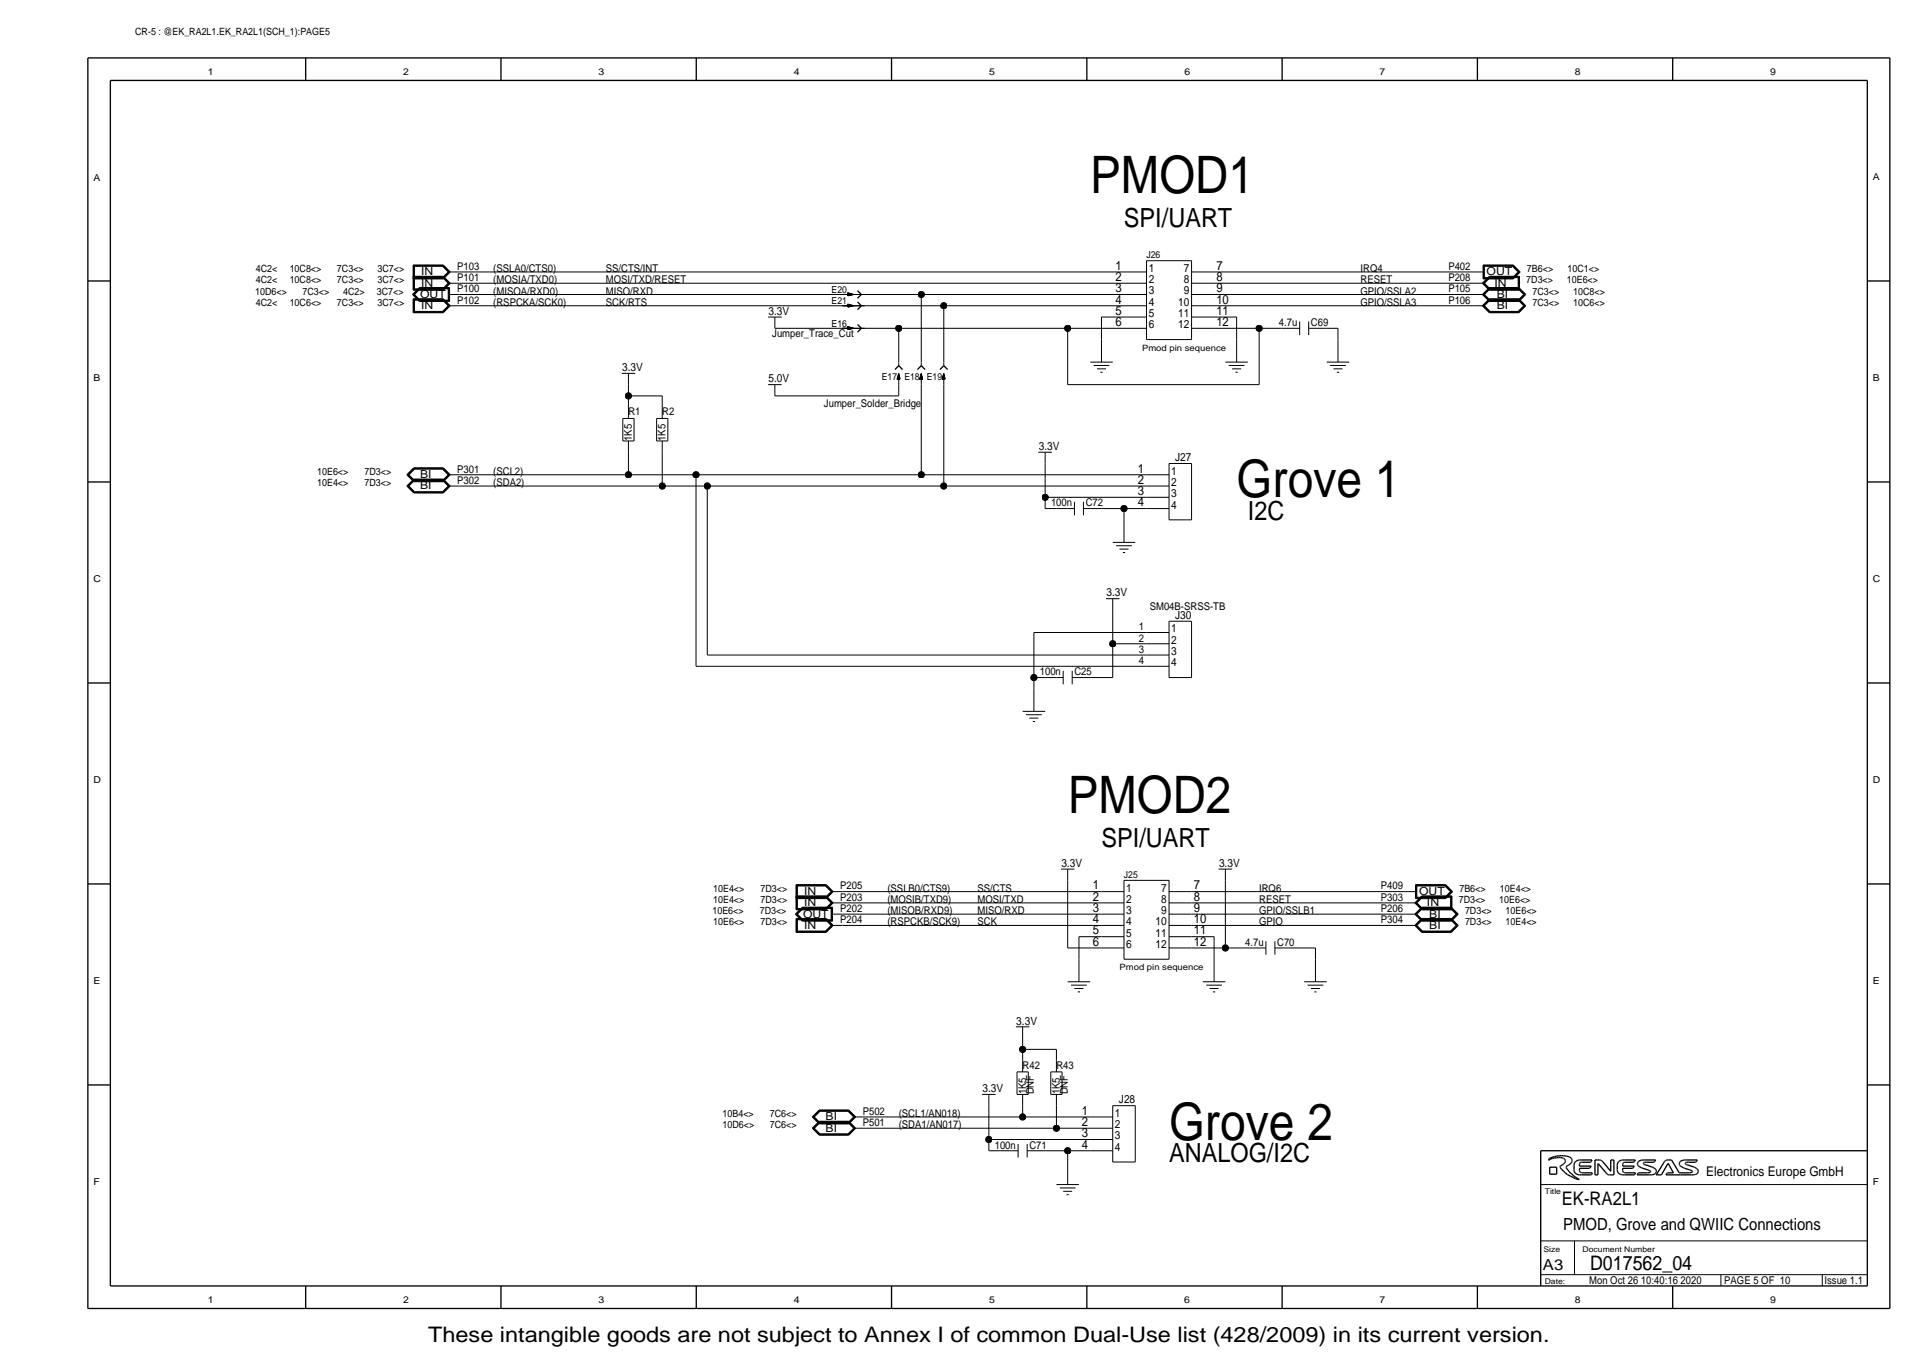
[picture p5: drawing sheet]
<svg xmlns="http://www.w3.org/2000/svg" width="433mm" height="309mm" viewBox="0 0 433 309" stroke-linecap="round" stroke-linejoin="round" font-family="sans-serif">
<g fill="none" stroke="#000" stroke-width=".23">
<path d="M93.2 59.7h6.8zM93.2 59.7v3.2zM93.3 59.8h6.6zM93.3 59.8v3zM93.4 59.9v2.8zM93.4 59.9h6.5zM99.9 59.9l1.3 1.4zM99.9 59.8l1.5 1.5zM100 59.7l1.5 1.6zM258.6 58.8h10.1zM258.6 58.8v17.8zM268.7 58.8v17.8z"/>
<path d="M334.5 59.7v3.2zM334.5 59.7h6.8zM334.6 59.8v3zM334.6 59.8h6.6zM334.7 59.9v2.8zM334.7 59.9h6.5zM341.2 59.9l1.3 1.4zM341.2 59.8l1.5 1.5zM341.3 59.7l1.5 1.6zM93 66.4l1.6 1.6zM93 66.4l1.6-1.6zM93.2 62.3h6.8z"/>
<path d="M93.2 67.4h6.8zM93.2 66.4l1.4 1.5zM93.2 62.3v3.1zM93.2 65.4h6.8zM93.2 62.9h6.8zM93.2 66.4l1.4-1.5zM93.2 67.4v3.1zM93.2 70.5h6.8zM93.3 62.4h6.6zM93.3 67.5h6.6zM93.3 62.4v2.9zM93.3 65.3h6.6z"/>
<path d="M93.3 62.8h6.6zM93.3 67.5v2.9zM93.3 70.4h6.6zM93.3 66.4l1.4 1.4zM93.3 66.4l1.4-1.4zM93.4 62.5v2.7zM93.4 65.2h6.5zM93.4 62.7h6.5zM93.4 67.6v2.7zM93.4 70.3h6.5zM93.4 62.5h6.5zM93.4 67.6h6.5z"/>
<path d="M93.5 62.6v2.5zM93.5 65.1h6.3zM93.5 60v2.6zM93.5 62.6h6.3zM93.5 66.4l1.2-1.3zM93.5 67.7v2.5zM93.5 70.2h6.3zM93.5 60h6.3zM93.5 67.7h6.3zM93.5 66.4l1.2 1.3zM94.6 64.8h6.8zM94.6 68h6.8z"/>
<path d="M94.6 67.9h6.7zM94.6 64.9h6.7zM94.7 65h6.5zM94.7 67.8h6.5zM94.7 65.1h6.4zM94.7 67.7h6.4zM99.8 65.1l1.3-1.2zM99.8 62.6l1.3-1.3zM99.8 70.2l1.3-1.3zM99.8 62.6l1.3 1.3zM99.8 60l1.3 1.3zM99.8 67.7l1.3 1.2z"/>
<path d="M99.9 65.2l1.3-1.3zM99.9 62.7l1.3-1.4zM99.9 70.3l1.3-1.4zM99.9 62.5l1.3 1.4zM99.9 67.6l1.3 1.3zM99.9 65.3l1.5-1.4zM99.9 62.8l1.5-1.5zM99.9 70.4l1.5-1.5zM99.9 62.4l1.5 1.5zM99.9 67.5l1.5 1.4zM100 62.3l1.5 1.6zM100 67.4l1.5 1.5z"/>
<path d="M100 65.4l1.5-1.5zM100 62.9l1.5-1.6zM100 70.5l1.5-1.6zM101.1 65.1v2.6zM101.1 63.9h2.5zM101.1 61.3h2.5zM101.1 66.4h2.5zM101.1 68.9h2.5zM101.2 65v2.8zM101.3 64.9v3zM101.4 64.8v3.2zM103.6 68.9h86.4z"/>
<path d="M103.6 61.3h149.9zM103.6 63.9h149.9zM103.6 66.4h86.4zM173.2 71.5h3.1zM174.8 74h15.2zM174.8 71.5v2.5zM189.9 66.4h5.1zM189.9 74h5.1zM189.9 68.9h5.1zM190 66.4h5.1zM190 74h5.1zM190 68.9h5.1z"/>
<path d="M190 66.4h2.5zM190 74h2.5zM190 68.9h2.5zM191.2 66v.7zM191.2 73.6v.7zM191.2 68.5v.7zM191.2 66l1.3 .4zM191.2 73.6l1.3 .4zM191.2 68.5l1.3 .4zM191.2 66l.1 .6zM191.2 66v.6zM191.2 73.7l.1 .6z"/>
<path d="M191.2 68.6l.1 .6zM191.2 66.7l1.3-.3zM191.2 74.3l1.3-.3zM191.2 69.2l1.3-.3zM191.3 66.2l.8 .1zM191.3 73.8l.8 .2zM191.3 68.7l.8 .2zM191.3 66l-.1 .6zM191.3 66v.6zM191.3 73.6l-.1 .6zM191.3 73.7v.5zM191.3 73.7v.6z"/>
<path d="M191.3 68.5l-.1 .6zM191.3 68.6v.5zM191.3 68.6v.6zM191.3 66.6l1-.2zM191.3 66.1l1 .2zM191.3 74.2l1-.2zM191.3 73.7l1 .3zM191.3 69.1l1-.2zM191.3 68.6l1 .3zM191.3 66.4h.8zM191.3 74.1l.8-.1zM191.3 69l.8-.1z"/>
<path d="M191.3 66.6l.6-.2zM191.3 74.3l.6-.2zM191.3 69.2l.6-.2zM191.3 66.3h.5zM191.3 73.9l.5 .1zM191.3 68.8l.5 .1zM191.3 66.6l.7-.1zM191.3 74.3l.7-.2zM191.3 69.2l.7-.2zM191.3 66.6l.3-.2zM191.3 74.2l.3-.1zM191.3 69.1l.3-.1z"/>
<path d="M191.3 66.5l.8-.1zM191.3 74.1h.8zM191.3 69h.8zM191.3 66.1h.3zM191.3 73.7l.3 .1zM191.3 68.6l.3 .1zM191.3 66.1l.9 .2zM191.3 73.8l.9 .2zM191.3 68.7l.9 .2zM191.3 66.4h.7zM191.3 74.1h.7zM191.3 69h.7z"/>
<path d="M191.3 66.3h.4zM191.3 74h.4zM191.3 68.9h.4zM191.3 66.4l1-.1zM191.3 74h1zM191.3 68.9h1zM191.3 66.5h.2zM191.3 66.4h.2zM191.3 74.1h.2zM191.3 69h.2zM191.3 66.2l.7 .1zM191.3 73.9l.7 .1z"/>
<path d="M191.3 68.8l.7 .1zM191.3 66.3l.3 .1zM191.3 66.5h.3zM191.3 74l.3 .1zM191.3 68.9l.3 .1zM191.4 66.2h.1M191.4 73.8h.1M191.4 68.7h.1M191.4 66.4h.1M191.4 74.1h.1M191.4 69h.1M191.4 66.4v.1z"/>
<path d="M191.4 74v.2zM191.4 68.9v.2zM191.7 66.3h.6zM191.7 74h.6zM191.7 68.9h.6zM192 66.5l.3-.1zM192 74.1l.3-.1zM192 69l.3-.1zM195.1 68.9h17.8zM195.1 74h7.6zM195.1 66.4h12.7zM202.7 74h38.1z"/>
<path d="M202.7 74v7.6zM207.8 66.4h45.7zM207.8 66.4v15.2zM212.9 68.9v12.7zM212.9 68.9h40.6zM240.8 74h12.7zM240.8 74v12.7zM248.4 71.5v5.1zM248.4 76.6v5zM248.4 71.5h5.1zM253.5 74h5.1zM253.5 71.5h5.1z"/>
<path d="M253.5 68.9h5.1zM253.5 66.4h5.1zM253.5 63.9h5.1zM253.5 61.3h5.1zM258.6 76.6h10.1zM268.7 74h5.1zM268.7 71.5h5.1zM268.7 68.9h5.1zM268.7 66.4h5.1zM268.7 63.9h5.1zM268.7 61.3h5.1zM273.8 71.5h5.1z"/>
<path d="M273.8 68.9h58.4zM273.8 66.4h58.4zM273.8 63.9h58.4zM273.8 61.3h58.4zM273.8 74h10.2zM278.9 71.5v5.1zM278.9 76.6v5zM284 74h5.1zM284 74v12.7zM289.1 74h2.5zM291.6 74h1.5zM293.1 72.5v3z"/>
<path d="M295.1 74h1.6zM295.1 72.5v3zM296.7 74h2.5zM299.2 74h2.6zM301.8 74v2.6zM301.8 76.6v5zM332.2 63.9h2.6zM332.2 61.3h2.6zM332.2 68.9h2.6zM332.2 66.4h2.6zM334.3 63.9l1.6 1.5zM334.3 68.9l1.6 1.6z"/>
<path d="M334.3 66.4l1.6 1.6zM334.3 63.9l1.6-1.6zM334.3 68.9l1.6-1.5zM334.3 66.4l1.6-1.6zM334.5 63.9l1.4 1.4zM334.5 68.9l1.4 1.5zM334.5 66.4l1.4 1.5zM334.5 63.9l1.4-1.5zM334.5 62.9h6.8zM334.5 68.9l1.4-1.4zM334.5 66.4l1.4-1.5zM334.6 62.8h6.6z"/>
<path d="M334.6 63.9l1.4-1.4zM334.6 68.9l1.4-1.3zM334.6 66.4l1.4-1.4zM334.6 63.9l1.4 1.3zM334.6 68.9l1.4 1.4zM334.6 66.4l1.4 1.4zM334.7 62.7h6.5zM334.8 63.9l1.2 1.2zM334.8 68.9l1.2 1.3zM334.8 66.4l1.2 1.3zM334.8 60h6.3zM334.8 60v2.6z"/>
<path d="M334.8 62.6h6.3zM334.8 68.9l1.2-1.2zM335.9 62.3h6.8zM335.9 70.5h6.6zM335.9 68h6.6zM335.9 67.4h6.6zM335.9 64.8h6.6zM335.9 65.4h6.8zM335.9 62.4h6.7zM335.9 70.4h6.6zM335.9 67.9h6.6zM335.9 65.3h6.7z"/>
<path d="M335.9 67.5h6.6zM335.9 64.9h6.6zM336 67.6h6.4zM336 65h6.4zM336 62.5h6.5zM336 70.3h6.4zM336 67.8h6.4zM336 65.2h6.5zM336 65.1h6.4zM336 67.7h6.4zM336 62.6h6.4zM336 70.2h6.4z"/>
<path d="M336 62.6l-1.2 1.3zM336 65.1l-1.2 1.3zM341.1 60l1.3 1.3zM341.1 62.6l1.3-1.3zM341.2 62.7l1.3-1.4zM341.2 62.8l1.5-1.5zM341.3 62.9l1.5-1.6zM342.4 67.7l1.3 1.2zM342.4 65.1l1.3 1.3zM342.4 62.6v2.5zM342.4 67.7l1.3-1.3zM342.4 70.3l1.4-1.4z"/>
<path d="M342.4 67.8l1.4-1.4zM342.4 67.6l1.4 1.3zM342.4 65l1.4 1.4zM342.5 67.5l1.5 1.4zM342.5 64.9l1.5 1.5zM342.5 62.5v2.7zM342.5 70.4l1.5-1.5zM342.5 67.9l1.5-1.5zM342.5 67.4l1.6 1.5zM342.5 64.8l1.6 1.6zM342.5 70.5l1.6-1.6zM342.5 68l1.6-1.6z"/>
<path d="M342.6 62.4v2.9zM342.7 62.3v3.1zM343.7 68.9l-1.3 1.3zM140.2 84.2h3.1zM140.5 99.4h2.5zM140.5 94.3v5.1zM140.5 94.3h2.5zM141.7 86.7v2.6zM141.7 89.3h7.7zM141.7 89.3v2.5zM141.7 84.2v2.5zM141.7 99.4v2.6z"/>
<path d="M141.7 91.8v2.5zM143 94.3v5.1zM148.1 99.4h2.5zM148.1 94.3v5.1zM148.1 94.3h2.5zM149.4 89.3v2.5zM149.4 99.4v2.6zM149.4 91.8v2.5zM150.6 94.3v5.1zM173.2 86.7h3.1zM174.8 86.7v2.6zM174.8 89.3h27.9z"/>
<path d="M202.3 85.4l.6 .1zM202.3 85.5h.6zM202.3 85.5h.7zM202.3 85.5l.6-.1zM202.3 85.4h.6zM202.4 85.1v.3zM202.5 85.3h.1M202.6 84.4l.1 1zM202.6 84.4v.6zM202.6 85v.4zM202.6 84.9v.5zM202.6 84.7l-.1 .7z"/>
<path d="M202.6 84.6l-.1 .8zM202.6 84.5l-.2 .9zM202.6 84.4l-.2 1zM202.7 86.7v2.6zM202.7 84.2v2.5zM202.7 81.7v.8zM202.7 85.3h.1zM202.7 84.4l.1 .3zM202.7 84.4l.2 1zM202.7 84.6v.8zM202.7 84.2l.3 1.3zM202.7 84.2l-.4 1.3z"/>
<path d="M202.7 85.1l-.1 .3zM202.7 85.3h.1M202.7 85.2v.2zM202.7 85.1l.2 .3zM202.7 84.8l.2 .6zM202.7 84.7v.7zM202.7 84.6l.1 .8zM202.8 85.2v.2zM202.8 85.1v.3zM202.8 84.7l.1 .7zM207.4 85.4l.6 .1zM207.4 85.5h.6z"/>
<path d="M207.4 85.5h.7zM207.4 85.5l.6-.1zM207.4 85.4h.6zM207.5 85.1v.3zM207.6 85.3h.1M207.7 84.4l.1 1zM207.7 84.4v.6zM207.7 85v.4zM207.7 84.9v.5zM207.7 84.7l-.1 .7zM207.7 84.6l-.1 .8zM207.7 84.5l-.2 .9z"/>
<path d="M207.7 84.4l-.2 1zM207.8 86.7v20.3zM207.8 84.2v2.5zM207.8 81.7v.8zM207.8 85.3h.1zM207.8 84.4l.1 .3zM207.8 84.4l.2 1zM207.8 84.6v.8zM207.8 84.2l.3 1.3zM207.8 84.2l-.4 1.3zM207.8 85.1l-.1 .3zM207.8 85.3h.1"/>
<path d="M207.8 85.2v.2zM207.8 85.1l.2 .3zM207.8 84.8l.2 .6zM207.8 84.7v.7zM207.8 84.6l.1 .8zM207.9 85.2v.2zM207.9 85.1v.3zM207.9 84.7l.1 .7zM212.4 85.4l.7 .1zM212.4 85.5h.7zM212.4 85.5h.8zM212.5 85.5l.6-.1z"/>
<path d="M212.5 85.4h.6zM212.6 85.1l-.1 .3zM212.6 85.3h.1M212.8 84.4l.1 1zM212.8 84.4v.6zM212.8 85v.4zM212.8 84.9v.5zM212.8 84.7l-.1 .7zM212.8 84.6l-.2 .8zM212.8 84.5l-.2 .9zM212.8 84.4l-.3 1zM212.9 86.7v22.9z"/>
<path d="M212.9 84.2v2.5zM212.9 81.7v.8zM212.9 85.3h.1zM212.9 84.4l.1 .3zM212.9 84.4l.2 1zM212.9 84.6v.8zM212.9 84.2l.3 1.3zM212.9 84.2l-.5 1.3zM212.9 85.1l-.1 .3zM212.9 85.3h.1M212.9 85.2v.2zM212.9 85.1l.2 .3z"/>
<path d="M212.9 84.8l.2 .6zM212.9 84.7v.7zM212.9 84.6l.1 .8zM213 85.2v.2zM213 85.1v.3zM213 84.7l.1 .7zM240.8 86.7h43.2zM245.9 81.6h5.1zM246.6 82.4h3.6zM247.4 83.2h2zM248.2 83.9h.5zM276.4 81.6h5z"/>
<path d="M277.1 82.4h3.6zM277.9 83.2h2zM278.6 83.9h.5zM299.2 81.6h5.1zM300 82.4h3.5zM300.7 83.2h2.1zM301.5 83.9h.5zM91.7 107l1.6-1.5zM91.7 109.6l1.6-1.6zM91.7 107l1.6 1.6zM91.7 109.6l1.6 1.6zM91.9 107l1.5 1.5z"/>
<path d="M91.9 109.6l1.5 1.4zM91.9 107l1.5-1.4zM91.9 109.6l1.5-1.5zM92 107l1.4-1.3zM92 109.6l1.4-1.4zM92 107l1.4 1.4zM92 109.6l1.4 1.3zM92.2 107l1.3-1.2zM92.2 109.6l1.3-1.3zM92.2 107l1.3 1.3zM92.2 109.6l1.3 1.2zM93.3 105.5h6.7z"/>
<path d="M93.3 108h6.7zM93.3 108.6h6.7zM93.3 111.2h6.7zM93.4 105.6h6.5zM93.4 108.1h6.5zM93.4 108.5h6.5zM93.4 111h6.5zM93.4 105.7h6.5zM93.4 108.2h6.5zM93.4 108.4h6.5zM93.4 110.9h6.5zM93.5 108.3h6.3z"/>
<path d="M93.5 110.8h6.3zM93.5 105.8h6.3zM99.8 108.3l1.3-1.3zM99.8 110.8l1.3-1.2zM99.8 105.8l1.3 1.2zM99.8 108.3l1.3 1.3zM99.9 108.4l1.3-1.4zM99.9 110.9l1.3-1.3zM99.9 105.7l1.3 1.3zM99.9 108.2l1.3 1.4zM99.9 108.5l1.5-1.5zM99.9 111l1.5-1.4z"/>
<path d="M99.9 105.6l1.5 1.4zM99.9 108.1l1.5 1.5zM100 105.5l1.5 1.5zM100 108l1.5 1.6zM100 108.6l1.5-1.6zM100 111.2l1.5-1.6zM101.1 107h2.5zM101.1 109.6h2.5zM103.6 109.6h45.8zM103.6 107h38.1zM141.7 107h15.3zM141.7 102v5z"/>
<path d="M149.4 102v7.6zM149.4 109.6h10.1zM157 107v43.2zM157 107h50.8zM159.5 109.6h53.4zM159.5 109.6v38.1zM207.8 107h50.8zM212.9 109.6h45.7zM234.2 102h3zM235.7 112.1v2.6zM235.7 104.5v7.6zM235.7 114.7h2.6z"/>
<path d="M235.7 102v2.5zM235.7 112.1h22.9zM238.3 114.7h2.5zM240.8 114.7h1.5zM242.3 113.1v3.1zM244.3 114.7h1.6zM244.3 113.1v3.1zM245.9 114.7h2.5zM248.4 114.7h5.1zM253.5 114.7v2.5zM253.5 117.2v5.1zM253.5 114.7h5.1z"/>
<path d="M258.6 114.7h5.1zM258.6 112.1h5.1zM258.6 109.6h5.1zM258.6 107h5.1zM263.7 104.5v12.7zM263.7 117.2h5zM263.7 104.5h5zM268.7 104.5v12.7zM249.4 135h3.1zM251 137.5v7.6zM251 135v2.5zM251 122.3h5z"/>
<path d="M251.7 123h3.6zM252.5 123.8h2zM253.2 124.6h.5zM157 150.2h101.6zM159.5 147.7h99.1zM233.2 142.6h25.4zM233.2 142.6v10.2zM233.2 152.8h2.5zM233.2 152.8v2.5zM233.2 155.3v5.1zM235.7 152.8h2.6zM238.3 152.8h1.5z"/>
<path d="M239.8 151.2v3.1zM241.8 152.8h1.6zM241.8 151.2v3.1zM243.3 152.8h2.6zM245.9 152.8h5.1zM251 145.1h7.6zM251 145.1v7.7zM258.6 150.2h5.1zM258.6 147.7h5.1zM258.6 145.1h5.1zM258.6 142.6h5.1zM263.7 140.1v12.7z"/>
<path d="M263.7 152.8h5zM263.7 140.1h5zM268.7 140.1v12.7zM230.6 160.4h5.1zM231.4 161.1h3.5zM232.2 161.9h2zM232.9 162.7h.5zM179.5 199.4v3.2zM179.5 199.4h6.8zM179.6 199.5h6.7zM179.6 199.5v3zM179.7 199.6v2.8z"/>
<path d="M179.7 199.6h6.5zM179.8 199.7h6.4zM179.8 199.7v2.6zM186.2 199.7l1.3 1.3zM186.2 199.6l1.4 1.4zM186.3 199.5l1.5 1.5zM186.3 199.4l1.6 1.6zM239.3 195.9h3zM240.8 198.5v15.2zM240.8 195.9v2.6zM253.5 198.5h10.2zM253.5 198.5v17.8z"/>
<path d="M263.7 198.5v17.8zM274.8 195.9h3.1zM276.4 198.5v15.2zM276.4 195.9v2.6zM319.2 199.4v3.2zM319.2 199.4h6.8zM319.3 199.5h6.7zM319.3 199.5v3zM319.4 199.6v2.8zM319.4 199.6h6.5zM319.5 199.7h6.4zM319.5 199.7v2.6z"/>
<path d="M325.9 199.7l1.3 1.3zM325.9 199.6l1.4 1.4zM326 199.5l1.5 1.5zM326 199.4l1.6 1.6zM179.4 206.1l1.5 1.6zM179.4 206.1l1.5-1.6zM179.5 206.1l1.5-1.5zM179.5 207.1v3.1zM179.5 210.2h6.8zM179.5 202.6h6.8zM179.5 202v3.1zM179.5 205.1h6.8z"/>
<path d="M179.5 207.1h6.8zM179.5 202h6.8zM179.5 206.1l1.5 1.5zM179.6 207.2h6.7zM179.6 202.1h6.7zM179.6 207.2v2.9zM179.6 210.1h6.7zM179.6 202.5h6.7zM179.6 202.1v2.9zM179.6 205h6.7zM179.7 206.1l1.4-1.4zM179.7 206.1l1.4 1.4z"/>
<path d="M179.7 207.3v2.7zM179.7 210h6.5zM179.7 202.4h6.5zM179.7 202.2v2.7zM179.7 204.9h6.5zM179.7 207.3h6.5zM179.7 202.2h6.5zM179.8 206.1l1.3 1.3zM179.8 206.1l1.3-1.3zM179.8 207.4h6.4zM179.8 207.4v2.5zM179.8 209.9h6.4z"/>
<path d="M179.8 202.3h6.4zM179.8 202.3v2.5zM179.8 204.8h6.4zM180.9 204.5h6.9zM180.9 207.7h6.9zM181 207.6h6.7zM181 204.6h6.7zM181.1 204.7h6.5zM181.1 207.5h6.5zM181.1 204.8h6.4zM181.1 207.4h6.4zM186.2 207.4l1.3 1.2z"/>
<path d="M186.2 202.3l1.3 1.3zM186.2 209.9l1.3-1.3zM186.2 202.3l1.3-1.3zM186.2 204.8l1.3-1.2zM186.2 210l1.4-1.4zM186.2 202.4l1.4-1.4zM186.2 204.9l1.4-1.3zM186.2 207.3l1.4 1.3zM186.2 202.2l1.4 1.4zM186.3 210.1l1.5-1.5zM186.3 202.5l1.5-1.5zM186.3 205l1.5-1.4z"/>
<path d="M186.3 207.2l1.5 1.4zM186.3 202.1l1.5 1.5zM186.3 207.1l1.6 1.5zM186.3 202l1.6 1.6zM186.3 210.2l1.6-1.6zM186.3 202.6l1.6-1.6zM186.3 205.1l1.6-1.5zM187.5 204.8v2.6zM187.5 206.1h2.5zM187.5 208.6h2.5zM187.5 201h2.5zM187.5 203.6h2.5z"/>
<path d="M187.6 204.7v2.8zM187.7 204.6v3zM187.8 204.5v3.2zM190 208.6h58.4zM190 206.1h58.4zM190 203.6h58.4zM190 201h58.4zM240.8 213.7h7.6zM243.3 211.2h5.1zM243.3 211.2v5.1zM243.3 216.3v5zM248.4 213.7h5.1z"/>
<path d="M248.4 211.2h5.1zM248.4 208.6h5.1zM248.4 206.1h5.1zM248.4 203.6h5.1zM248.4 201h5.1zM253.5 216.3h10.2zM263.7 213.7h5zM263.7 211.2h5zM263.7 208.6h5zM263.7 206.1h5zM263.7 203.6h5zM263.7 201h5z"/>
<path d="M268.7 211.2h5.1zM268.7 201h48.3zM268.7 203.6h48.3zM268.7 206.1h48.3zM268.7 208.6h48.3zM268.7 213.7h7.7zM273.8 211.2v5.1zM273.8 216.3v5zM276.4 213.7h5zM281.4 213.7h2.6zM284 213.7h1.5zM285.5 212.2v3z"/>
<path d="M287.5 212.2v3zM287.5 213.7h1.6zM289.1 213.7h2.5zM291.6 213.7h5.1zM296.7 213.7v2.6zM296.7 216.3v5zM317 208.6h2.5zM317 201h2.5zM317 206.1h2.5zM317 203.6h2.5zM319.1 208.6l1.5 1.6zM319.1 206.1l1.5 1.6z"/>
<path d="M319.1 203.6l1.5 1.5zM319.1 208.6l1.5-1.5zM319.1 206.1l1.5-1.6zM319.1 203.6l1.5-1.6zM319.2 208.6l1.5-1.4zM319.2 202.6h6.8zM319.2 206.1l1.5-1.5zM319.2 203.6l1.5-1.5zM319.2 208.6l1.5 1.5zM319.2 206.1l1.5 1.5zM319.2 203.6l1.5 1.4zM319.3 202.5h6.7z"/>
<path d="M319.4 208.6l1.4-1.3zM319.4 206.1l1.4-1.4zM319.4 203.6l1.4-1.4zM319.4 208.6l1.4 1.4zM319.4 206.1l1.4 1.4zM319.4 203.6l1.4 1.3zM319.4 202.4h6.5zM319.5 208.6l1.3 1.3zM319.5 206.1l1.3 1.3zM319.5 203.6l1.3 1.2zM319.5 208.6l1.3-1.2zM319.5 202.3h6.4z"/>
<path d="M319.5 206.1l1.3-1.3zM319.5 203.6l1.3-1.3zM320.6 210.2h6.7zM320.6 207.7h6.7zM320.6 202h6.9zM320.6 207.1h6.7zM320.6 204.5h6.7zM320.6 205.1h6.9zM320.7 205h6.7zM320.7 207.2h6.6zM320.7 204.6h6.6zM320.7 210.1h6.6z"/>
<path d="M320.7 207.6h6.6zM320.7 202.1h6.7zM320.8 210h6.4zM320.8 207.5h6.4zM320.8 202.2h6.5zM320.8 204.9h6.5zM320.8 207.3h6.4zM320.8 204.7h6.4zM320.8 209.9h6.4zM320.8 207.4h6.4zM320.8 204.8h6.4zM320.8 202.3h6.4z"/>
<path d="M325.9 202.4l1.4-1.4zM326 202.5l1.5-1.5zM326 202.6l1.6-1.6zM327.2 209.9l1.2-1.3zM327.2 207.4l1.2-1.3zM327.2 202.3v2.5zM327.2 201l-1.3 1.3zM327.2 207.4l1.2 1.2zM327.2 204.8l1.2 1.3zM327.2 210l1.4-1.4zM327.2 207.5l1.4-1.4zM327.2 207.3l1.4 1.3z"/>
<path d="M327.2 204.7l1.4 1.4zM327.3 207.2l1.4 1.4zM327.3 204.6l1.4 1.5zM327.3 210.1l1.4-1.5zM327.3 207.6l1.4-1.5zM327.3 202.2v2.7zM327.3 207.1l1.6 1.5zM327.3 204.5l1.6 1.6zM327.3 210.2l1.6-1.6zM327.3 207.7l1.6-1.6zM327.4 202.1v2.9zM327.5 202v3.1z"/>
<path d="M229.1 231.5h3.1zM230.6 236.6h7.7zM230.6 234v2.6zM230.6 236.6v2.5zM230.6 239.1v2.6zM230.6 231.5v2.5zM238.3 236.6v2.5zM238.3 239.1v2.6zM240.8 221.3h5.1zM241.6 222.1h3.5zM242.3 222.9h2zM243.1 223.6h.5z"/>
<path d="M271.3 221.3h5.1zM272 222.1h3.6zM272.8 222.9h2zM273.6 223.6h.5zM294.1 221.3h5.1zM294.9 222.1h3.5zM295.7 222.9h2zM296.4 223.6h.5zM183.2 251.8l1.6-1.6zM183.2 254.4l1.6-1.6zM183.2 251.8l1.6 1.6zM183.2 254.4l1.6 1.5z"/>
<path d="M183.3 251.8l1.5-1.5zM183.3 254.4l1.5-1.5zM183.3 251.8l1.5 1.5zM183.3 254.4l1.5 1.4zM183.5 251.8l1.4-1.4zM183.5 254.4l1.4-1.4zM183.5 251.8l1.4 1.4zM183.5 254.4l1.4 1.3zM183.6 251.8l1.3 1.3zM183.6 254.4l1.3 1.2zM183.6 251.8l1.3-1.3zM183.6 254.4l1.3-1.3z"/>
<path d="M184.8 250.2h6.6zM184.8 252.8h6.6zM184.8 253.4h6.6zM184.8 255.9h6.6zM184.8 250.3h6.6zM184.8 252.9h6.6zM184.8 253.3h6.6zM184.8 255.8h6.6zM184.9 253.2h6.4zM184.9 255.7h6.4zM184.9 250.4h6.4zM184.9 253h6.4z"/>
<path d="M184.9 253.1h6.4zM184.9 250.5h6.4zM184.9 255.6h6.4zM191.3 253.1l1.2-1.3zM191.3 255.6l1.2-1.2zM191.3 250.5l1.2 1.3zM191.3 253.1l1.2 1.3zM191.3 253.2l1.4-1.4zM191.3 255.7l1.4-1.3zM191.3 250.4l1.4 1.4zM191.3 253l1.4 1.4zM191.4 253.3l1.4-1.5z"/>
<path d="M191.4 255.8l1.4-1.4zM191.4 250.3l1.4 1.5zM191.4 252.9l1.4 1.5zM191.4 253.4l1.6-1.6zM191.4 255.9l1.6-1.5zM191.4 250.2l1.6 1.6zM191.4 252.8l1.6 1.6zM192.5 251.8h2.6zM192.5 254.4h2.6zM195.1 254.4h43.2zM195.1 251.8h35.5zM221.5 246.7h3z"/>
<path d="M223 249.3v7.6zM223 256.9v2.5zM223 259.4h2.6zM223 246.7v2.6zM223 256.9h22.9zM225.6 259.4h2.5zM228.1 259.4h1.5zM229.4 241.7v5zM229.4 241.7h2.5zM229.4 246.7h2.5zM229.6 257.9v3.1zM230.6 251.8h15.3z"/>
<path d="M230.6 249.3v2.5zM230.6 246.7v2.6zM231.6 259.4h1.6zM231.6 257.9v3.1zM231.9 241.7v5zM233.2 259.4h2.5zM235.7 259.4h5.1zM237 241.7v5zM237 241.7h2.5zM237 246.7h2.5zM238.3 254.4h7.6zM238.3 249.3v5.1z"/>
<path d="M238.3 246.7v2.6zM239.5 241.7v5zM240.8 259.4v2.6zM240.8 259.4h5.1zM245.9 259.4h5.1zM245.9 256.9h5.1zM245.9 254.4h5.1zM245.9 251.8h5.1zM251 249.3v12.7zM251 249.3h5zM256 249.3v12.7zM238.3 267.1h5z"/>
<path d="M239 267.8h3.6zM239.8 268.6h2zM240.5 269.3h.5zM240.8 262v5.1zM251 262h5zM347.5 279.8h73.6zM347.5 267.1h73.6zM355.1 279.8v7.6zM347.5 287.4h73.6zM388.1 287.4v2.5zM411 287.4v2.5z"/>
</g>
<g fill="#000" stroke="#000" stroke-width=".23">
<circle cx="202.7" cy="74" r=".71"/>
<circle cx="207.8" cy="66.4" r=".71"/>
<circle cx="212.9" cy="68.9" r=".71"/>
<circle cx="240.8" cy="74" r=".71"/>
<circle cx="284" cy="74" r=".71"/>
<circle cx="141.7" cy="89.3" r=".71"/>
<circle cx="141.7" cy="107" r=".71"/>
<circle cx="149.4" cy="109.6" r=".71"/>
<circle cx="157" cy="107" r=".71"/>
<circle cx="159.5" cy="109.6" r=".71"/>
<circle cx="207.8" cy="107" r=".71"/>
<circle cx="212.9" cy="109.6" r=".71"/>
<circle cx="235.7" cy="112.1" r=".71"/>
<circle cx="253.5" cy="114.7" r=".71"/>
<circle cx="233.2" cy="152.8" r=".71"/>
<circle cx="251" cy="145.1" r=".71"/>
<circle cx="276.4" cy="213.7" r=".71"/>
<circle cx="230.6" cy="236.6" r=".71"/>
<circle cx="223" cy="256.9" r=".71"/>
<circle cx="230.6" cy="251.8" r=".71"/>
<circle cx="238.3" cy="254.4" r=".71"/>
<circle cx="240.8" cy="259.4" r=".71"/>
</g>
<g fill="none" stroke="#000" stroke-width=".3">
<path d="M19.8 13.1v281.9zM19.8 13.1h406.4zM24.9 18.1h396.2zM24.9 18.1v271.8zM68.9 13.1v5zM113 13.1v5zM157 13.1v5zM201.1 13.1v5zM245.1 13.1v5zM289.2 13.1v5zM333.2 13.1v5zM377.2 13.1v5z"/>
<path d="M421.1 18.1v271.8zM426.2 13.1v281.9zM19.8 63.3h5.1zM193.4 65.5l.9 .9zM193.4 73.2l.9 .8zM193.4 68.1l.9 .8zM194.3 66.4l-.9 .9zM194.3 74l-.9 .9zM194.3 68.9l-.9 .9zM421.1 63.3h5.1zM202.7 82.4l.9 .9zM202.7 82.4l-.9 .9z"/>
<path d="M207.8 82.4l.8 .9zM207.8 82.4l-.9 .9zM212.9 82.4l.8 .9zM212.9 82.4l-.9 .9zM19.8 108.7h5.1zM421.1 108.7h5.1zM19.8 154h5.1zM421.1 154h5.1zM19.8 199.3h5.1zM421.1 199.3h5.1zM19.8 244.6h5.1zM347.5 259.4h73.6z"/>
<path d="M347.5 259.4v30.5zM421.1 244.6h5.1zM349.3 261.5h.1M349.3 261.4h.1M349.3 261.6h.1M349.3 261.4l-.1 .1zM349.4 261.2l-.1 .1zM349.4 261.5l.3-.2zM349.4 261.2h.1zM349.4 261.5h.1M349.5 261.2l.3-.2zM349.5 264.7h1.6z"/>
<path d="M349.5 263.1v1.6zM349.5 263.1h1.6zM349.7 261.3l.4-.1zM349.8 261l.4-.1zM350.1 261.2l.5-.1zM350.2 260.9l.4-.1zM350.6 261.1l.4-.1zM350.6 260.8l.4-.1zM351 260.7l.4-.1zM351 261h.5zM351.1 263.1v1.6zM351.4 260.6h.4z"/>
<path d="M351.5 261h.4zM351.8 260.6h.4zM351.8 262.9h.1M351.8 263h.1M351.8 263v.1zM351.8 263.1l.1 .2zM351.9 262.9h.1M351.9 261h.4zM351.9 263.3l.3 .4zM351.9 262.8h.1zM352 262.8l.4-.2zM352.2 260.6h.4z"/>
<path d="M352.2 263.7l.4 .3zM352.3 261l.2 .1zM352.4 262.6l.2-.2zM352.5 261.1l.1 .1zM352.6 261.2h.2zM352.6 264l.4 .4zM352.6 260.6h.4zM352.6 262.4l.2-.1zM352.8 262.3l.1-.1zM352.8 261.2l.1 .1zM352.9 261.3l.1 .2zM353 261.5v.1z"/>
<path d="M353 260.6l.3 .1zM353 262l-.1 .2zM353 261.6l.1 .1zM353 264.4l.5 .4zM353.1 261.7v.1zM353.1 261.8l-.1 .2zM353.2 263.1l.1 .1zM353.2 263.1h.1M353.3 260.7h.3zM353.3 263.2l.1 .3zM353.3 263h.1M353.3 262.9h.1"/>
<path d="M353.3 262.9l.2-.1zM353.4 263.5l.2 .3zM353.5 262.8l.2-.1zM353.5 264.8l.6 .3zM353.6 260.7l.3 .1zM353.6 263.8l.3 .3zM353.7 262.7l.2-.1zM353.9 260.8l.2 .1zM353.9 264.1l.3 .4zM354.1 262.4l.2-.1zM354.1 260.9l.2 .2zM354.1 262.4l-.2 .2z"/>
<path d="M354.1 265.1l.6 .3zM354.2 264.5l.3 .2zM354.3 261.1l.1 .1zM354.4 261.2l.1 .2zM354.4 262.1l-.1 .2zM354.5 264.7l.4 .4zM354.5 261.9l-.1 .2zM354.5 261.7v.2zM354.5 261.4v.3zM354.7 265.4l.6 .3zM354.9 265.1l.4 .3zM355 264l.1 .2z"/>
<path d="M355 263.7v.3zM355 262.7v1zM355 262.4v.3zM355.1 264.2l.1 .3zM355.1 262.2l-.1 .2zM355.2 264.5l.2 .1zM355.2 262l-.1 .2zM355.3 265.4l.4 .2zM355.3 265.7l.7 .2zM355.4 261.8l.3-.1zM355.4 264.6l.3 .1zM355.4 261.8l-.2 .2z"/>
<path d="M355.7 264.7l.2 .1zM355.7 261.7l.2-.1zM355.7 265.6l.5 .3zM355.9 264.8l.3 .1zM355.9 261.6l.3-.1zM356.1 265.9h.1M356.2 265.9h.1M356.2 262.9h2.7zM356.2 261.5h.4zM356.2 264l.1 .1zM356.2 262.4v.2zM356.2 262.6v.3z"/>
<path d="M356.2 263.4h2.2zM356.2 263.4v.5zM356.2 264h.1M356.2 264.9h.4zM356.3 264.2l.1 .1zM356.3 264.2h.1M356.3 262.3l-.1 .1zM356.3 262.2l.1-.1zM356.3 262.2v.1zM356.4 264.3h.1zM356.4 262.1l.2-.1zM356.5 264.3l.1 .1z"/>
<path d="M356.6 262h.1zM356.6 261.5h2.5zM356.6 264.9h2.1zM356.6 264.4h.2zM356.7 262h.3zM356.8 264.4h.2zM357 264.4h2.1zM357 262h1.7zM358.4 263.4l.1-.1zM358.5 263.3h.1M358.7 262h.1zM358.7 264.9h.1"/>
<path d="M358.9 262.9l-.3 .4zM358.9 264.9l.1-.1zM358.9 261.9l-.1 .1zM359.1 261.5l-.2 .4zM359.1 264.4l-.1 .4zM359.7 261.5h.6zM359.7 261.5v3.4zM359.7 264.9h.7zM360.3 261.5h.5zM360.4 262.4h.1M360.4 262.3v2.6zM360.5 262.4h.1"/>
<path d="M360.5 262.4l1.8 2.1zM360.8 261.5l.1 .1zM360.9 261.6h.2zM361.1 261.6l.1 .1zM361.2 261.7h.1zM361.3 261.7l.2 .2zM361.5 261.9l1.7 2.1zM362.3 264.5l.2 .2zM362.5 264.7l.1 .1zM362.6 264.8h.1zM362.7 264.8l.2 .1zM362.9 264.9h.4z"/>
<path d="M363.2 264h.1M363.3 264.9h.7zM363.3 261.5h.7zM363.3 261.5v2.6zM363.3 264h.1M364 261.5v3.4zM364.7 264l.1 .2zM364.7 263.7v.3zM364.7 262.7v1zM364.7 262.4v.3zM364.8 264.2l.2 .3zM364.8 262.2l-.1 .2z"/>
<path d="M365 264.5l.2 .1zM365 262l-.2 .2zM365.2 261.8l.2-.1zM365.2 264.6l.2 .1zM365.2 261.8l-.2 .2zM365.4 261.7l.3-.1zM365.4 264.7l.3 .1zM365.7 264.8l.3 .1zM365.7 261.6l.3-.1zM366 261.5h.4zM366 262.9h2.6zM366 262.4v.2z"/>
<path d="M366 262.6v.3zM366 263.4h2.2zM366 263.4v.5zM366 264h.1M366 264v.1zM366 264.9h.4zM366 264.1v.1zM366 262.3v.1zM366 264.2l.1 .1zM366.1 262.2l.1-.1zM366.1 262.2l-.1 .1zM366.1 264.3h.1z"/>
<path d="M366.2 262.1l.1-.1zM366.2 264.3l.2 .1zM366.3 262h.2zM366.4 261.5h2.4zM366.4 264.9h2.1zM366.4 264.4h.1zM366.5 262h.2zM366.5 264.4h.2zM366.7 264.4h2.2zM366.7 262h1.8zM368.2 263.4l.1-.1zM368.3 263.3h.1"/>
<path d="M368.5 262h.1zM368.5 264.9h.1M368.6 262.9l-.2 .4zM368.6 261.9v.1zM368.6 264.9h.1M368.8 261.5l-.2 .4zM368.9 264.4l-.2 .4zM369.2 264.9h2.8zM369.3 262.5v.1zM369.3 262.4h.1M369.3 262.6l.1 .1zM369.3 262.2v.2z"/>
<path d="M369.4 262l-.1 .2zM369.4 262.7l.1 .1zM369.4 264.5l-.2 .4zM369.4 264.5h.1zM369.5 262.8l.2 .2zM369.5 261.9l-.1 .1zM369.6 264.4h2zM369.6 264.4h.1M369.6 261.7h.3zM369.6 261.7l-.1 .2zM369.7 263l.2 .1zM369.9 261.7l.2-.1z"/>
<path d="M369.9 263.1l.2 .1zM370.1 263.2l.4 .2zM370.1 261.6l.4-.1zM370.5 261.5h.3zM370.5 263.4l1.2 .4zM370.6 262.2h.1M370.6 262.3h.1M370.6 262.4h.1M370.6 262.4l.2 .1zM370.7 262.1h.1M370.7 262.1l.1-.1zM370.8 262.5l.1 .1z"/>
<path d="M370.8 262h.1M370.8 261.5h2.6zM370.9 262h.4zM370.9 262.6h.3zM371.2 262.6l1.2 .4zM371.3 262h1.7zM371.6 264.4h.3zM371.7 263.8l.2 .1zM371.9 263.9l.2 .1zM371.9 264.4h.2zM372 264.9h.4zM372.1 264h.1z"/>
<path d="M372.2 264.3h.1M372.2 264l.1 .2zM372.3 264.2l-.1 .1zM372.4 263l.3 .1zM372.4 264.9l.4-.1zM372.7 263.1l.3 .2zM372.8 264.8h.2zM373 263.3l.2 .1zM373 262h.1zM373 264.8l.2-.1zM373.1 262l.1-.1zM373.2 264.7l.2-.2z"/>
<path d="M373.2 263.4l.2 .2zM373.4 263.6v.1zM373.4 261.5l-.2 .4zM373.4 263.7l.1 .1zM373.5 264.4l-.1 .1zM373.5 263.8l.1 .2zM373.5 264.2v.2zM373.5 264.9h1.2zM373.6 264.1h.1M373.6 264.1l-.1 .1zM375.3 262.1l-1.8 2.8zM375.4 261.9l-.1 .2z"/>
<path d="M375.4 261.8v.1zM375.4 261.8l.2-.1zM375.7 261.6h.1zM375.7 261.6l-.1 .1zM375.7 264.9h3.3zM375.8 261.6l.1-.1zM375.9 264.5h.1zM375.9 264.5l-.2 .4zM375.9 261.5h.4zM376 264.5l.1-.1zM376.1 264.4h1.3zM376.1 262.4l-1.4 2.5z"/>
<path d="M376.2 262.3h.1M376.2 262.3l-.1 .1zM376.2 262.3l1.2 2.1zM376.3 261.5h.7zM377 261.5l1.7 2.9zM378.7 264.4h2.3zM378.7 262.4l.1 .1zM378.8 262.6v.1zM378.8 262.5h.1M378.8 262.2l-.1 .2zM378.8 262.7l.2 .1zM378.8 262v.2z"/>
<path d="M378.9 261.9l-.1 .1zM379 262.8l.1 .2zM379 264.9h2.5zM379.1 261.7l-.2 .2zM379.1 261.7h.2zM379.1 263l.2 .1zM379.3 261.7l.3-.1zM379.3 263.1l.3 .1zM379.6 261.6l.3-.1zM379.6 263.2l.3 .2zM379.9 261.5h.4zM379.9 263.4l1.2 .4z"/>
<path d="M380.1 262.2h.1M380.1 262.3h.1M380.1 262.4h.1M380.1 262.4l.1 .1zM380.1 262.1h.1M380.2 262.5l.2 .1zM380.2 262.1l.2-.1zM380.3 261.5h2.5zM380.4 262.6h.2zM380.4 262h.3zM380.6 262.6l1.2 .4zM380.7 262h1.7z"/>
<path d="M381 264.4h.4zM381.1 263.8l.3 .1zM381.4 264.4l.2-.1zM381.4 263.9l.2 .1zM381.5 264.9h.4zM381.6 264h.1zM381.6 264.3h.1M381.7 264.2l-.1 .1zM381.7 264.2h.1M381.7 264v.2zM381.8 263l.4 .1zM381.9 264.9l.3-.1z"/>
<path d="M382.2 263.1l.2 .2zM382.2 264.8h.2zM382.4 264.8l.3-.1zM382.4 262h.1zM382.4 263.3l.2 .1zM382.6 261.9l-.1 .1zM382.6 263.4l.2 .2zM382.7 264.7l.1-.2zM382.8 263.6l.1 .1zM382.8 261.5l-.2 .4zM382.9 264.4l-.1 .1zM382.9 263.7l.1 .1z"/>
<path d="M383 264.2l-.1 .2zM383 263.8v.2zM383 264v.1zM383 264.1v.1zM19.8 295h406.4zM24.9 289.9h396.2zM68.9 289.9v5.1zM113 289.9v5.1zM157 289.9v5.1zM201.1 289.9v5.1zM245.1 289.9v5.1zM289.2 289.9v5.1z"/>
<path d="M333.2 289.9v5.1zM377.2 289.9v5.1z"/>
</g>
<g font-size="11.7">
<text x="245.9" y="43.5">PMOD1</text>
<text x="278.9" y="112.1">Grove 1</text>
<text x="240.8" y="183.2">PMOD2</text>
<text x="263.7" y="256.9">Grove 2</text>
</g>
<g font-size="5.9">
<text x="253.5" y="51.2">SPI/UART</text>
<text x="281.4" y="117.2">I2C</text>
<text x="248.4" y="190.9">SPI/UART</text>
<text x="263.7" y="262">ANALOG/I2C</text>
</g>
<text font-size="4.8" x="96.6" y="302.6">These intangible goods are not subject to Annex I of common Dual-Use list (428/2009) in its current version.</text>
<text font-size="4.5" x="358.6" y="286.4">D017562_04</text>
<text font-size="4.2" x="352.2" y="271.6">EK-RA2L1</text>
<text font-size="3.8" x="352.6" y="277.2">PMOD, Grove and QWIIC Connections</text>
<text font-size="3.4" x="348" y="286.4">A3</text>
<text font-size="3" x="384.8" y="265">Electronics Europe GmbH</text>
<g font-size="2.9">
<text x="251.6" y="65.9">3</text>
<text x="251.6" y="63.3">2</text>
<text x="251.6" y="60.8">1</text>
<text x="274.3" y="65.9">9</text>
<text x="274.3" y="63.3">8</text>
<text x="274.3" y="60.8">7</text>
<text x="251.6" y="71">5</text>
<text x="251.6" y="68.4">4</text>
<text x="274.3" y="71">11</text>
<text x="274.3" y="68.4">10</text>
<text x="251.6" y="73.5">6</text>
<text x="274.3" y="73.5">12</text>
<text x="256.6" y="106.5">1</text>
<text x="256.6" y="111.6">3</text>
<text x="256.6" y="109.1">2</text>
<text x="256.6" y="114.1">4</text>
<text x="246.5" y="203">2</text>
<text x="246.5" y="200.5">1</text>
<text x="269.2" y="203">8</text>
<text x="269.2" y="200.5">7</text>
<text x="246.5" y="208.1">4</text>
<text x="246.5" y="205.6">3</text>
<text x="269.2" y="208.1">10</text>
<text x="269.2" y="205.6">9</text>
<text x="246.5" y="213.2">6</text>
<text x="246.5" y="210.7">5</text>
<text x="269.2" y="213.2">12</text>
<text x="269.2" y="210.7">11</text>
<text x="243.9" y="251.3">1</text>
<text x="243.9" y="256.4">3</text>
<text x="243.9" y="253.8">2</text>
<text x="243.9" y="258.9">4</text>
</g>
<g font-size="2.6">
<text x="259.1" y="63.8">2</text>
<text x="259.1" y="61.3">1</text>
<text x="267" y="63.9">8</text>
<text x="267" y="61.3">7</text>
<text x="173.3" y="71">3.3V</text>
<text x="259.1" y="71.5">5</text>
<text x="259.1" y="68.9">4</text>
<text x="259.1" y="66.4">3</text>
<text x="265.7" y="71.5">11</text>
<text x="265.7" y="68.9">10</text>
<text x="267" y="66.4">9</text>
<text x="259.1" y="74">6</text>
<text x="265.7" y="74">12</text>
<text x="140.3" y="83.7">3.3V</text>
<text x="173.3" y="86.2">5.0V</text>
<text x="234.3" y="101.4">3.3V</text>
<text x="264.2" y="107">1</text>
<text x="265.1" y="104">J27</text>
<text x="264.2" y="112.1">3</text>
<text x="264.2" y="109.6">2</text>
<text x="264.2" y="114.7">4</text>
<text x="249.5" y="134.5">3.3V</text>
<text x="264.2" y="142.6">1</text>
<text x="265.1" y="139.5">J30</text>
<text x="264.2" y="147.7">3</text>
<text x="264.2" y="145.1">2</text>
<text x="264.2" y="150.2">4</text>
<text x="239.4" y="195.4">3.3V</text>
<text x="274.9" y="195.4">3.3V</text>
<text x="254" y="203.5">2</text>
<text x="254" y="201">1</text>
<text x="261.9" y="203.6">8</text>
<text x="261.9" y="201">7</text>
<text x="254" y="208.6">4</text>
<text x="254" y="206.1">3</text>
<text x="260.6" y="208.6">10</text>
<text x="261.9" y="206.1">9</text>
<text x="254" y="213.7">6</text>
<text x="254" y="211.2">5</text>
<text x="260.6" y="213.7">12</text>
<text x="260.6" y="211.2">11</text>
<text x="229.2" y="231">3.3V</text>
<text x="221.6" y="246.2">3.3V</text>
<text x="251.5" y="251.8">1</text>
<text x="252.4" y="248.8">J28</text>
<text x="251.5" y="256.9">3</text>
<text x="251.5" y="254.4">2</text>
<text x="251.5" y="259.4">4</text>
</g>
<g font-size="2.5">
<text x="95" y="64.6">IN</text>
<text x="95" y="62.1">IN</text>
<text x="335.3" y="62.1">OUT</text>
<text x="337.1" y="64.6">IN</text>
<text x="94.7" y="67.2">OUT</text>
<text x="95" y="69.7">IN</text>
<text x="337.6" y="69.7">BI</text>
<text x="337.6" y="67.2">BI</text>
<text x="94.7" y="107.8">BI</text>
<text x="94.7" y="110.3">BI</text>
<text x="181.4" y="201.8">IN</text>
<text x="320" y="201.8">OUT</text>
<text x="181.1" y="206.9">OUT</text>
<text x="181.4" y="209.4">IN</text>
<text x="181.4" y="204.3">IN</text>
<text x="321.8" y="204.3">IN</text>
<text x="322.3" y="209.4">BI</text>
<text x="322.3" y="206.9">BI</text>
<text x="186.2" y="252.6">BI</text>
<text x="186.2" y="255.1">BI</text>
</g>
<g font-size="2.4">
<text x="103.1" y="63.3">P101</text>
<text x="103.1" y="60.8">P103</text>
<text x="103.1" y="65.9">P100</text>
<text x="111.3" y="61.3">(SSLA0/CTS0)</text>
<text x="111.3" y="63.9">(MOSIA/TXD0)</text>
<text x="136.7" y="61.3">SS/CTS/INT</text>
<text x="136.7" y="63.9">MOSI/TXD/RESET</text>
<text x="306.8" y="61.3">IRQ4</text>
<text x="306.8" y="63.9">RESET</text>
<text x="326.6" y="63.3">P208</text>
<text x="326.6" y="60.8">P402</text>
<text x="326.6" y="65.9">P105</text>
<text x="103.1" y="68.4">P102</text>
<text x="111.3" y="66.4">(MISOA/RXD0)</text>
<text x="111.3" y="68.9">(RSPCKA/SCK0)</text>
<text x="136.7" y="66.4">MISO/RXD</text>
<text x="136.7" y="68.9">SCK/RTS</text>
<text x="306.8" y="68.9">GPIO/SSLA3</text>
<text x="306.8" y="66.4">GPIO/SSLA2</text>
<text x="326.6" y="68.4">P106</text>
<text x="174.2" y="75.9">Jumper_Trace_Cut</text>
<text x="288.4" y="73.5">4.7u</text>
<text x="295.7" y="73.5">C69</text>
<text x="141.7" y="93.6">R1</text>
<text x="149.4" y="93.6">R2</text>
<text x="185.8" y="91.8">Jumper_Solder_Bridge</text>
<text x="142.5" y="99.4" transform="rotate(-90 142.5 99.4)">1K5</text>
<text x="150.1" y="99.4" transform="rotate(-90 150.1 99.4)">1K5</text>
<text x="103.1" y="106.5">P301</text>
<text x="111.3" y="107">(SCL2)</text>
<text x="103.1" y="109.1">P302</text>
<text x="111.3" y="109.6">(SDA2)</text>
<text x="237" y="114.1">100n</text>
<text x="244.9" y="114.1">C72</text>
<text x="259.3" y="137.5">SM04B-SRSS-TB</text>
<text x="256.9" y="142.1">1</text>
<text x="256.9" y="149.7">4</text>
<text x="256.9" y="147.2">3</text>
<text x="256.9" y="144.6">2</text>
<text x="234.5" y="152.2">100n</text>
<text x="242.3" y="152.2">C25</text>
<text x="189.5" y="200.5">P205</text>
<text x="189.5" y="203">P203</text>
<text x="200.2" y="201">(SSLB0/CTS9)</text>
<text x="200.2" y="203.6">(MOSIB/TXD9)</text>
<text x="220.5" y="203.6">MOSI/TXD</text>
<text x="220.5" y="201">SS/CTS</text>
<text x="284" y="203.6">RESET</text>
<text x="284" y="201">IRQ6</text>
<text x="311.4" y="200.5">P409</text>
<text x="311.4" y="203">P303</text>
<text x="189.5" y="208.1">P204</text>
<text x="189.5" y="205.6">P202</text>
<text x="200.2" y="208.6">(RSPCKB/SCK9)</text>
<text x="200.2" y="206.1">(MISOB/RXD9)</text>
<text x="220.5" y="208.6">SCK</text>
<text x="220.5" y="206.1">MISO/RXD</text>
<text x="284" y="206.1">GPIO/SSLB1</text>
<text x="284" y="208.6">GPIO</text>
<text x="311.4" y="205.6">P206</text>
<text x="311.4" y="208.1">P304</text>
<text x="280.8" y="213.2">4.7u</text>
<text x="288" y="213.2">C70</text>
<text x="230.6" y="240.9">R42</text>
<text x="238.3" y="240.9">R43</text>
<text x="194.6" y="251.3">P502</text>
<text x="202.7" y="251.8">(SCL1/AN018)</text>
<text x="231.4" y="246.7" transform="rotate(-90 231.4 246.7)">1K5</text>
<text x="233.2" y="246.7" transform="rotate(-90 233.2 246.7)">DNF</text>
<text x="239" y="246.7" transform="rotate(-90 239 246.7)">1K5</text>
<text x="240.8" y="246.7" transform="rotate(-90 240.8 246.7)">DNF</text>
<text x="194.6" y="253.8">P501</text>
<text x="202.7" y="254.4">(SDA1/AN017)</text>
<text x="224.3" y="258.9">100n</text>
<text x="232.2" y="258.9">C71</text>
<text x="358.4" y="289.4">Mon Oct 26 10:40:16 2020</text>
<text x="388.9" y="289.4">PAGE 5 OF 10</text>
<text x="411.5" y="289.4">Issue 1.1</text>
</g>
<g font-size="2.3">
<text x="30.5" y="8">CR-5 : @EK_RA2L1.EK_RA2L1(SCH_1):PAGE5</text>
<text x="57.7" y="61.3">4C2&lt;</text>
<text x="57.7" y="63.9">4C2&lt;</text>
<text x="65.3" y="61.3">10C8&lt;&gt;</text>
<text x="65.3" y="63.9">10C8&lt;&gt;</text>
<text x="76" y="61.3">7C3&lt;&gt;</text>
<text x="76" y="63.9">7C3&lt;&gt;</text>
<text x="85.1" y="61.3">3C7&lt;&gt;</text>
<text x="85.1" y="63.9">3C7&lt;&gt;</text>
<text x="344.2" y="63.9">7D3&lt;&gt;</text>
<text x="344.4" y="61.3">7B6&lt;&gt;</text>
<text x="353.4" y="63.9">10E6&lt;&gt;</text>
<text x="353.5" y="61.3">10C1&lt;&gt;</text>
<text x="57.6" y="66.4">10D6&lt;&gt;</text>
<text x="57.7" y="68.9">4C2&lt;</text>
<text x="65.3" y="68.9">10C6&lt;&gt;</text>
<text x="68.2" y="66.4">7C3&lt;&gt;</text>
<text x="76" y="68.9">7C3&lt;&gt;</text>
<text x="77.4" y="66.4">4C2&gt;</text>
<text x="85" y="66.4">3C7&lt;&gt;</text>
<text x="85.1" y="68.9">3C7&lt;&gt;</text>
<text x="345.6" y="66.4">7C3&lt;&gt;</text>
<text x="345.6" y="68.9">7C3&lt;&gt;</text>
<text x="354.8" y="66.4">10C8&lt;&gt;</text>
<text x="354.8" y="68.9">10C6&lt;&gt;</text>
<text x="71.5" y="107">10E6&lt;&gt;</text>
<text x="82.2" y="107">7D3&lt;&gt;</text>
<text x="71.5" y="109.6">10E4&lt;&gt;</text>
<text x="82.2" y="109.6">7D3&lt;&gt;</text>
<text x="160.8" y="203.6">10E4&lt;&gt;</text>
<text x="160.8" y="201">10E4&lt;&gt;</text>
<text x="171.5" y="203.6">7D3&lt;&gt;</text>
<text x="171.5" y="201">7D3&lt;&gt;</text>
<text x="329" y="203.6">7D3&lt;&gt;</text>
<text x="329.1" y="201">7B6&lt;&gt;</text>
<text x="338.1" y="203.6">10E6&lt;&gt;</text>
<text x="338.3" y="201">10E4&lt;&gt;</text>
<text x="160.7" y="206.1">10E6&lt;&gt;</text>
<text x="160.8" y="208.6">10E6&lt;&gt;</text>
<text x="171.3" y="206.1">7D3&lt;&gt;</text>
<text x="171.5" y="208.6">7D3&lt;&gt;</text>
<text x="330.4" y="206.1">7D3&lt;&gt;</text>
<text x="330.4" y="208.6">7D3&lt;&gt;</text>
<text x="339.5" y="206.1">10E6&lt;&gt;</text>
<text x="339.5" y="208.6">10E4&lt;&gt;</text>
<text x="163" y="251.8">10B4&lt;&gt;</text>
<text x="173.6" y="251.8">7C6&lt;&gt;</text>
<text x="163" y="254.4">10D6&lt;&gt;</text>
<text x="173.6" y="254.4">7C6&lt;&gt;</text>
</g>
<g font-size="2.2">
<text x="258.6" y="58.3">J26</text>
<text x="187.5" y="66">E20</text>
<text x="187.5" y="68.6">E21</text>
<text x="187.5" y="73.7">E16</text>
<text x="198.9" y="85.7">E17</text>
<text x="204" y="85.7">E18</text>
<text x="209" y="85.7">E19</text>
<text x="253.5" y="198">J25</text>
</g>
<g font-size="2.1">
<text x="46.9" y="16.9">1</text>
<text x="90.9" y="16.9">2</text>
<text x="135" y="16.9">3</text>
<text x="179" y="16.9">4</text>
<text x="223.1" y="16.9">5</text>
<text x="267.1" y="16.9">6</text>
<text x="311.1" y="16.9">7</text>
<text x="355.2" y="16.9">8</text>
<text x="399.2" y="16.9">9</text>
<text x="21.1" y="40.7">A</text>
<text x="422.4" y="40.7">A</text>
<text x="21.1" y="86">B</text>
<text x="422.4" y="86">B</text>
<text x="21.1" y="131.3">C</text>
<text x="422.4" y="131.3">C</text>
<text x="21.1" y="176.6">D</text>
<text x="422.4" y="176.6">D</text>
<text x="21.1" y="221.9">E</text>
<text x="422.4" y="221.9">E</text>
<text x="21.1" y="267.3">F</text>
<text x="422.4" y="267.3">F</text>
<text x="46.9" y="293.7">1</text>
<text x="90.9" y="293.7">2</text>
<text x="135" y="293.7">3</text>
<text x="179" y="293.7">4</text>
<text x="223.1" y="293.7">5</text>
<text x="267.1" y="293.7">6</text>
<text x="311.1" y="293.7">7</text>
<text x="355.2" y="293.7">8</text>
<text x="399.2" y="293.7">9</text>
</g>
<g font-size="2">
<text x="257.6" y="79.1">Pmod pin sequence</text>
<text x="252.5" y="218.8">Pmod pin sequence</text>
</g>
<g font-size="1.8">
<text x="348.4" y="269.1">Title</text>
<text x="348.1" y="282.2">Size</text>
<text x="356.9" y="282.2">Document Number</text>
<text x="348.4" y="289.4">Date:</text>
</g>
</svg>
